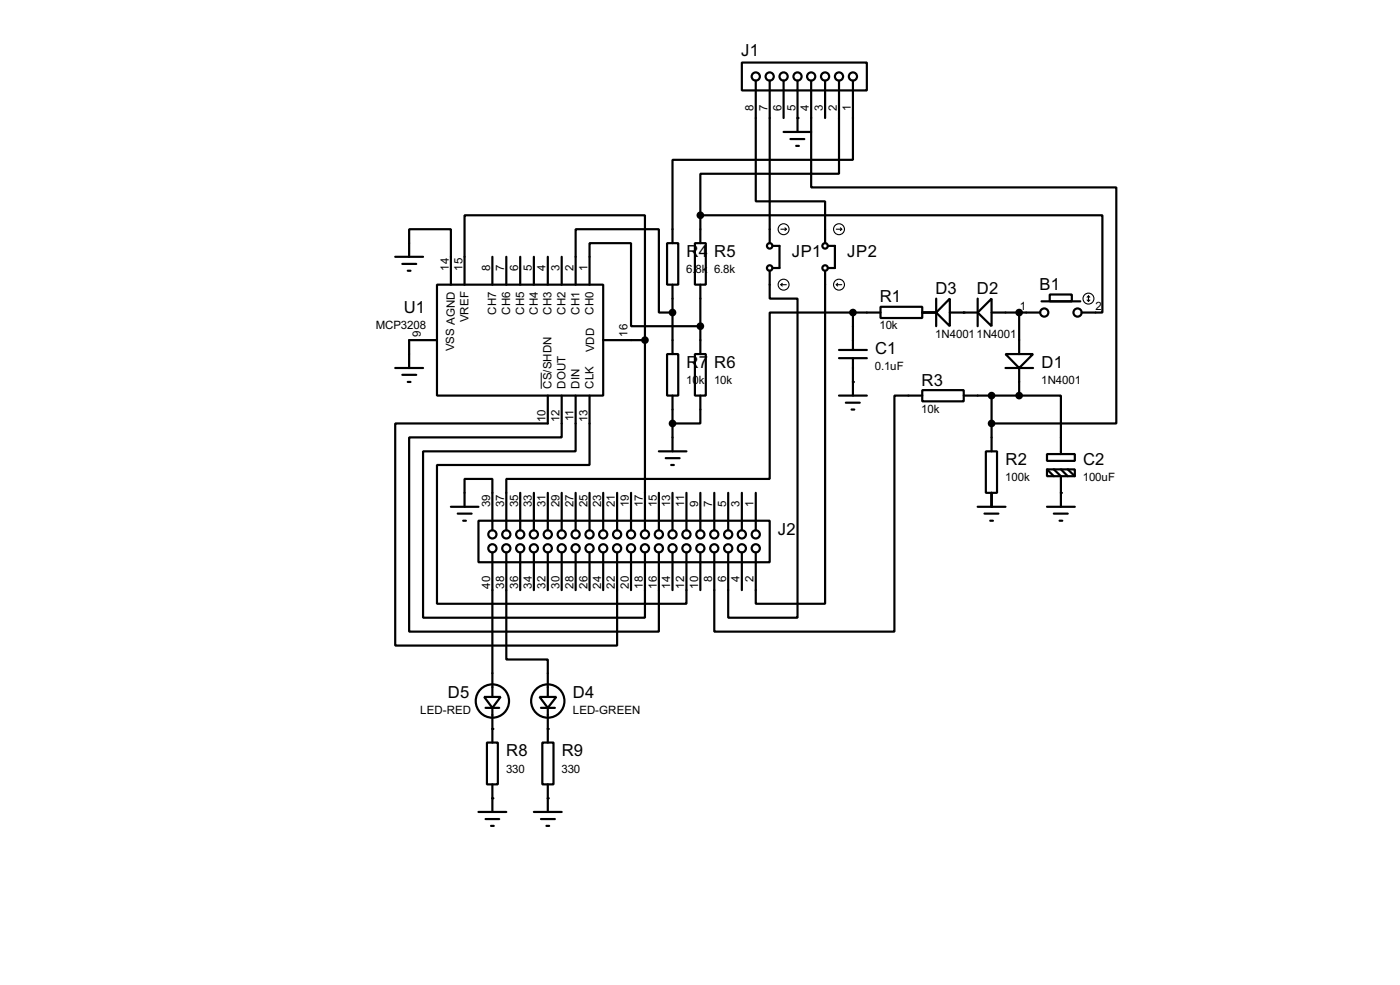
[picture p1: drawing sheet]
<svg xmlns="http://www.w3.org/2000/svg" width="256mm" height="180mm" viewBox="0 0 256 180" stroke-linecap="round" stroke-linejoin="round" font-family="sans-serif">
<g fill="none" stroke="#000" stroke-width=".4">
<path d="M135.9 11.5h22.9v5.1h-22.9zM138.5 14.8v22.1h12.7v7.6M141 14.8v29.7M143.6 14.8v6.8M146.1 14.8v9.4M148.6 14.8v19.5h55.9v43.2h-22.8M151.2 14.8v6.8M153.7 14.8v17h-25.4v7.6M156.3 14.8v14.5h-33.1v15.2M128.3 39.4h73.7v17.8h-3.8M128.3 39.4v5.1M143.6 24.2h5"/>
<path d="M144.8 25.5h2.6M145.9 26.7h.5M72.4 47h5.1M73.7 48.3h2.6M74.7 49.6h.5M75 47v-5h7.6v10.1M80.1 52.1h30.4v20.3h-30.4zM85.1 52.1v-12.7h33.1v22.9M90.2 47v5.1M92.8 47v5.1M95.3 47v5.1M97.8 47v5.1"/>
<path d="M100.4 47v5.1M102.9 47v5.1M105.5 52.1v-10.1h15.2v15.2h2.5M108 52.1v-7.6h7.6v15.2h12.7M122.2 44.5h2.1v7.6h-2.1zM123.2 52.1v12.7M127.3 44.5h2v7.6h-2zM128.3 52.1v12.7M141 49.6v5.1h5.1v58.4h-12.7v-12M141.5 45h1.3v4.1h-1.3M151.2 49.6v60.9h-12.7v-9.4M151.7 45h1.3v4.1h-1.3"/>
<path d="M156.3 57.2h-15.3v30.5h-48.2v9.4M156.3 57.2h5M156.3 57.2v6.9M161.3 56.2h7.7v2h-7.7zM169 57.2h2.5M171.5 54.7v5M174 54.7v5l-2.5-2.5zM174 57.2h5.1M179.1 57.2l2.6-2.5v5zM179.1 54.7v5M181.7 57.2h8.9M186.7 57.2v7.6"/>
<path d="M190.8 55.2h7.1M192.3 53.9h4.1v1.3h-4.1zM72.4 67.4h5.1M73.7 68.6h2.6M74.7 69.9h.5M80.1 62.3h-5.1v5.1M100.4 72.4v5.1h-28v40.7h40.7v-17.1M102.9 72.4v7.7h-27.9v35.5h45.7v-14.5M105.5 72.4v10.2h-28v30.5h40.7v-12M108 72.4v12.7h-27.9v25.4h45.7v-9.4M110.5 62.3h7.7M118.2 62.3v34.8"/>
<path d="M122.2 64.8h2.1v7.6h-2.1zM123.2 72.4v10.2M127.3 64.8h2v7.6h-2zM128.3 72.4v5.1h-5.1M153.7 72.4h5.1M153.7 65.6h5.1M153.7 64.1h5.1M155 73.7h2.5M156 75h.5M156.3 65.6v6.8M169 71.4h7.6v2.1h-7.6zM169 72.4h-5.1v43.2h-33v-14.5"/>
<path d="M176.6 72.4h10.1M181.7 72.4v10.2M184.2 64.8h5.1l-2.6 2.6zM184.2 67.4h5.1M186.7 72.4h7.7v10.7M186.7 67.4v5M82.6 92.8h5.1M83.9 94h2.5M84.9 95.3h.5M85.1 92.8v-5.1h5.1v9.4M87.7 95.3h53.3v7.6h-53.3zM95.3 90.2v6.9"/>
<path d="M97.8 90.2v6.9M100.4 90.2v6.9M102.9 90.2v6.9M105.5 90.2v6.9M108 90.2v6.9M110.5 90.2v6.9M113.1 90.2v6.9M115.6 90.2v6.9M120.7 90.2v6.9M120.7 82.6h5.1M122 83.9h2.5M123 85.1h.5"/>
<path d="M123.2 90.2v6.9M125.8 90.2v6.9M128.3 90.2v6.9M130.9 90.2v6.9M133.4 90.2v6.9M135.9 90.2v6.9M138.5 90.2v6.9M179.1 92.8h5.1M180.4 94h2.5M180.6 82.6h2.1v7.6h-2.1zM181.4 95.3h.5M181.7 90.2v2.6"/>
<path d="M191.8 83.1h5.1v1.3h-5.1zM191.8 85.9h5.1v1.3h-5.1zM191.8 92.8h5.1M191.8 85.9l1.3 1.3M193.1 85.9l1.3 1.3v5.6M193.1 94h2.5M194.1 95.3h.5M194.4 85.9l1.2 1.3M195.6 85.9l1.3 1.3M90.2 101.1v26.5M92.8 101.1v19.6h7.6v6.9M95.3 101.1v6.9"/>
<path d="M97.8 101.1v6.9M100.4 101.1v6.9M102.9 101.1v6.9M105.5 101.1v6.9M108 101.1v6.9M110.5 101.1v6.9M115.6 101.1v6.9M123.2 101.1v6.9M128.3 101.1v6.9M135.9 101.1v6.9M88.7 127.6h3l-1.5 2zM89 129.6h2.5"/>
<path d="M89.2 135.9h2v7.7h-2zM90.2 129.6v6.3M98.9 127.6h3l-1.5 2zM99.1 129.6h2.6M99.4 135.9h2v7.7h-2zM100.4 129.6v6.3M87.7 148.6h5.1M89 149.9h2.5M90 151.2h.5M90.2 143.6v5M97.8 148.6h5.1M99.1 149.9h2.6"/>
<path d="M100.1 151.2h.5M100.4 143.6v5"/>
<circle cx="138.4" cy="14" r=".75"/>
<circle cx="141" cy="14" r=".75"/>
<circle cx="143.5" cy="14" r=".75"/>
<circle cx="146.1" cy="14" r=".75"/>
<circle cx="148.6" cy="14" r=".75"/>
<circle cx="151.1" cy="14" r=".75"/>
<circle cx="153.7" cy="14" r=".75"/>
<circle cx="156.2" cy="14" r=".75"/>
<circle cx="141" cy="49.1" r=".5"/>
<circle cx="141" cy="45" r=".5"/>
<circle cx="151.1" cy="49.1" r=".5"/>
<circle cx="151.1" cy="45" r=".5"/>
<circle cx="191.3" cy="57.2" r=".75"/>
<circle cx="197.4" cy="57.2" r=".75"/>
<circle cx="90.2" cy="97.8" r=".75"/>
<circle cx="92.7" cy="97.8" r=".75"/>
<circle cx="95.3" cy="97.8" r=".75"/>
<circle cx="97.8" cy="97.8" r=".75"/>
<circle cx="100.3" cy="97.8" r=".75"/>
<circle cx="102.9" cy="97.8" r=".75"/>
<circle cx="105.4" cy="97.8" r=".75"/>
<circle cx="108" cy="97.8" r=".75"/>
<circle cx="110.5" cy="97.8" r=".75"/>
<circle cx="113" cy="97.8" r=".75"/>
<circle cx="115.6" cy="97.8" r=".75"/>
<circle cx="118.1" cy="97.8" r=".75"/>
<circle cx="120.7" cy="97.8" r=".75"/>
<circle cx="123.2" cy="97.8" r=".75"/>
<circle cx="125.7" cy="97.8" r=".75"/>
<circle cx="128.3" cy="97.8" r=".75"/>
<circle cx="130.8" cy="97.8" r=".75"/>
<circle cx="133.4" cy="97.8" r=".75"/>
<circle cx="135.9" cy="97.8" r=".75"/>
<circle cx="138.4" cy="97.8" r=".75"/>
<circle cx="90.2" cy="100.4" r=".75"/>
<circle cx="92.7" cy="100.4" r=".75"/>
<circle cx="95.3" cy="100.4" r=".75"/>
<circle cx="97.8" cy="100.4" r=".75"/>
<circle cx="100.3" cy="100.4" r=".75"/>
<circle cx="102.9" cy="100.4" r=".75"/>
<circle cx="105.4" cy="100.4" r=".75"/>
<circle cx="108" cy="100.4" r=".75"/>
<circle cx="110.5" cy="100.4" r=".75"/>
<circle cx="113" cy="100.4" r=".75"/>
<circle cx="115.6" cy="100.4" r=".75"/>
<circle cx="118.1" cy="100.4" r=".75"/>
<circle cx="120.7" cy="100.4" r=".75"/>
<circle cx="123.2" cy="100.4" r=".75"/>
<circle cx="125.7" cy="100.4" r=".75"/>
<circle cx="128.3" cy="100.4" r=".75"/>
<circle cx="130.8" cy="100.4" r=".75"/>
<circle cx="133.4" cy="100.4" r=".75"/>
<circle cx="135.9" cy="100.4" r=".75"/>
<circle cx="138.4" cy="100.4" r=".75"/>
<circle cx="90.2" cy="128.3" r="3.1"/>
<circle cx="100.3" cy="128.3" r="3.1"/>
</g>
<g fill="#000">
<circle cx="146.1" cy="21.6" r=".2"/>
<circle cx="176.6" cy="57.2" r=".2"/>
<circle cx="156.3" cy="69.9" r=".2"/>
<circle cx="194.4" cy="90.2" r=".2"/>
<circle cx="90.2" cy="133.4" r=".2"/>
<circle cx="100.4" cy="133.4" r=".2"/>
<circle cx="90.2" cy="146.1" r=".2"/>
<circle cx="100.4" cy="146.1" r=".2"/>
</g>
<path d="M99.2 68.2v3" fill="none" stroke="#000" stroke-width=".18"/>
<g fill="#000" stroke="#000" stroke-width=".4">
<circle cx="128.3" cy="39.4" r=".5"/>
<circle cx="123.2" cy="57.2" r=".5"/>
<circle cx="128.3" cy="59.7" r=".5"/>
<circle cx="156.2" cy="57.2" r=".5"/>
<circle cx="186.7" cy="57.2" r=".5"/>
<circle cx="118.1" cy="62.3" r=".5"/>
<circle cx="123.2" cy="77.5" r=".5"/>
<circle cx="181.6" cy="72.4" r=".5"/>
<circle cx="181.6" cy="77.5" r=".5"/>
<circle cx="186.7" cy="72.4" r=".5"/>
</g>
<g fill="none" stroke="#000" stroke-width=".2">
<path d="M143.1 42h1M143.1 52.1l.2 .3M143.1 52.1h1M143.3 51.9l-.2 .2M143.8 41.7l.3 .3M144.1 42l-.3 .2M153.2 42h1M153.2 52.1h1M153.2 52.1l.3 .3M153.5 51.9l-.3 .2M154 41.7l.2 .3M154.2 42l-.2 .2"/>
<path d="M199.2 54.9l.2 .3M199.4 54.2v1M199.4 54.2l-.2 .2M199.4 54.2l.3 .2M199.7 54.9l-.3 .3"/>
<circle cx="143.5" cy="42" r="1"/>
<circle cx="143.5" cy="52.1" r="1"/>
<circle cx="153.7" cy="42" r="1"/>
<circle cx="153.7" cy="52.1" r="1"/>
<circle cx="199.4" cy="54.7" r="1"/>
</g>
<g font-size="3.4">
<text x="135.8" y="10.2">J1</text>
<text x="125.8" y="47.1">R</text>
<text x="128" y="47.1">4</text>
<text x="130.9" y="47.1">R5</text>
<text x="145.1" y="47.1">JP1</text>
<text x="155.2" y="47.1">JP2</text>
<text x="171.4" y="53.9">D3</text>
<text x="179" y="53.9">D2</text>
<text x="190.4" y="53.1">B1</text>
<text x="74" y="57.2">U1</text>
<text x="161.2" y="55.4">R1</text>
<text x="160.3" y="64.8">C1</text>
<text x="125.8" y="67.4">R</text>
<text x="128" y="67.4">7</text>
<text x="130.9" y="67.4">R6</text>
<text x="168.8" y="70.6">R3</text>
<text x="190.8" y="67.4">D1</text>
<text x="184.2" y="85.2">R2</text>
<text x="198.4" y="85.2">C2</text>
<text x="142.5" y="97.9">J2</text>
<text x="82.1" y="127.8">D5</text>
<text x="105" y="127.8">D4</text>
<text x="92.8" y="138.5">R8</text>
<text x="102.9" y="138.5">R9</text>
</g>
<g font-size="2.4">
<text x="138.1" y="20.3" transform="rotate(-90 138.1 20.3)">8</text>
<text x="140.6" y="20.3" transform="rotate(-90 140.6 20.3)">7</text>
<text x="143.2" y="20.3" transform="rotate(-90 143.2 20.3)">6</text>
<text x="145.7" y="20.3" transform="rotate(-90 145.7 20.3)">5</text>
<text x="148.2" y="20.3" transform="rotate(-90 148.2 20.3)">4</text>
<text x="150.8" y="20.3" transform="rotate(-90 150.8 20.3)">3</text>
<text x="153.3" y="20.3" transform="rotate(-90 153.3 20.3)">2</text>
<text x="155.9" y="20.3" transform="rotate(-90 155.9 20.3)">1</text>
<text x="82.2" y="49.6" transform="rotate(-90 82.2 49.6)">14</text>
<text x="84.7" y="49.6" transform="rotate(-90 84.7 49.6)">15</text>
<text x="89.8" y="49.6" transform="rotate(-90 89.8 49.6)">8</text>
<text x="92.4" y="49.6" transform="rotate(-90 92.4 49.6)">7</text>
<text x="94.9" y="49.6" transform="rotate(-90 94.9 49.6)">6</text>
<text x="97.4" y="49.6" transform="rotate(-90 97.4 49.6)">5</text>
<text x="100" y="49.6" transform="rotate(-90 100 49.6)">4</text>
<text x="102.5" y="49.6" transform="rotate(-90 102.5 49.6)">3</text>
<text x="105.1" y="49.6" transform="rotate(-90 105.1 49.6)">2</text>
<text x="107.6" y="49.6" transform="rotate(-90 107.6 49.6)">1</text>
<text x="125.7" y="50">6.</text>
<text x="127.4" y="50">8k</text>
<text x="130.8" y="50">6.8k</text>
<text x="85.8" y="59" transform="rotate(-90 85.8 59)">VREF</text>
<text x="90.9" y="57.6" transform="rotate(-90 90.9 57.6)">CH7</text>
<text x="93.5" y="57.6" transform="rotate(-90 93.5 57.6)">CH6</text>
<text x="96" y="57.6" transform="rotate(-90 96 57.6)">CH5</text>
<text x="98.5" y="57.6" transform="rotate(-90 98.5 57.6)">CH4</text>
<text x="101.1" y="57.6" transform="rotate(-90 101.1 57.6)">CH3</text>
<text x="103.6" y="57.6" transform="rotate(-90 103.6 57.6)">CH2</text>
<text x="106.2" y="57.6" transform="rotate(-90 106.2 57.6)">CH1</text>
<text x="108.7" y="57.6" transform="rotate(-90 108.7 57.6)">CH0</text>
<text x="186.9" y="56.8">1</text>
<text x="200.7" y="56.8">2</text>
<text x="68.8" y="60.2">MCP3208</text>
<text x="77.1" y="61.6" transform="rotate(-90 77.1 61.6)">9</text>
<text x="83.2" y="64.3" transform="rotate(-90 83.2 64.3)">VSS AGND</text>
<text x="108.9" y="64.5" transform="rotate(-90 108.9 64.5)">VDD</text>
<text x="115" y="61.6" transform="rotate(-90 115 61.6)">16</text>
<text x="161.1" y="60.3">10k</text>
<text x="171.3" y="61.8">1N40011N4001</text>
<text x="101.1" y="71.1" transform="rotate(-90 101.1 71.1)">CS/SHDN</text>
<text x="103.6" y="71.1" transform="rotate(-90 103.6 71.1)">DOUT</text>
<text x="106.2" y="71.1" transform="rotate(-90 106.2 71.1)">DIN</text>
<text x="108.7" y="71.1" transform="rotate(-90 108.7 71.1)">CLK</text>
<text x="125.7" y="70.3">10k</text>
<text x="130.8" y="70.3">10k</text>
<text x="160.3" y="67.7">0.1uF</text>
<text x="190.8" y="70.3">1N4001</text>
<text x="100" y="77.3" transform="rotate(-90 100 77.3)">10</text>
<text x="102.5" y="77.3" transform="rotate(-90 102.5 77.3)">12</text>
<text x="105.1" y="77.1" transform="rotate(-90 105.1 77.1)">11</text>
<text x="107.6" y="77.2" transform="rotate(-90 107.6 77.2)">13</text>
<text x="168.8" y="75.5">10k</text>
<text x="184.1" y="88.1">100k</text>
<text x="198.4" y="88.1">100uF</text>
<text x="89.8" y="92.8" transform="rotate(-90 89.8 92.8)">39</text>
<text x="92.4" y="92.8" transform="rotate(-90 92.4 92.8)">37</text>
<text x="94.9" y="92.8" transform="rotate(-90 94.9 92.8)">35</text>
<text x="97.4" y="92.7" transform="rotate(-90 97.4 92.7)">33</text>
<text x="100" y="92.8" transform="rotate(-90 100 92.8)">31</text>
<text x="102.5" y="92.8" transform="rotate(-90 102.5 92.8)">29</text>
<text x="105.1" y="92.8" transform="rotate(-90 105.1 92.8)">27</text>
<text x="107.6" y="92.7" transform="rotate(-90 107.6 92.7)">25</text>
<text x="110.1" y="92.7" transform="rotate(-90 110.1 92.7)">23</text>
<text x="112.7" y="92.8" transform="rotate(-90 112.7 92.8)">21</text>
<text x="115.2" y="92.8" transform="rotate(-90 115.2 92.8)">19</text>
<text x="117.8" y="92.8" transform="rotate(-90 117.8 92.8)">17</text>
<text x="120.3" y="92.7" transform="rotate(-90 120.3 92.7)">15</text>
<text x="122.8" y="92.7" transform="rotate(-90 122.8 92.7)">13</text>
<text x="125.4" y="92.8" transform="rotate(-90 125.4 92.8)">11</text>
<text x="127.9" y="92.8" transform="rotate(-90 127.9 92.8)">9</text>
<text x="130.5" y="92.8" transform="rotate(-90 130.5 92.8)">7</text>
<text x="133" y="92.7" transform="rotate(-90 133 92.7)">5</text>
<text x="135.5" y="92.8" transform="rotate(-90 135.5 92.8)">3</text>
<text x="138.1" y="92.8" transform="rotate(-90 138.1 92.8)">1</text>
<text x="89.8" y="107.7" transform="rotate(-90 89.8 107.7)">40</text>
<text x="92.4" y="107.8" transform="rotate(-90 92.4 107.8)">38</text>
<text x="94.9" y="107.8" transform="rotate(-90 94.9 107.8)">36</text>
<text x="97.4" y="107.8" transform="rotate(-90 97.4 107.8)">34</text>
<text x="100" y="107.8" transform="rotate(-90 100 107.8)">32</text>
<text x="102.5" y="107.7" transform="rotate(-90 102.5 107.7)">30</text>
<text x="105.1" y="107.8" transform="rotate(-90 105.1 107.8)">28</text>
<text x="107.6" y="107.8" transform="rotate(-90 107.6 107.8)">26</text>
<text x="110.1" y="107.8" transform="rotate(-90 110.1 107.8)">24</text>
<text x="112.7" y="107.8" transform="rotate(-90 112.7 107.8)">22</text>
<text x="115.2" y="107.7" transform="rotate(-90 115.2 107.7)">20</text>
<text x="117.8" y="107.8" transform="rotate(-90 117.8 107.8)">18</text>
<text x="120.3" y="107.8" transform="rotate(-90 120.3 107.8)">16</text>
<text x="122.8" y="107.8" transform="rotate(-90 122.8 107.8)">14</text>
<text x="125.4" y="107.8" transform="rotate(-90 125.4 107.8)">12</text>
<text x="127.9" y="107.8" transform="rotate(-90 127.9 107.8)">10</text>
<text x="130.5" y="106.6" transform="rotate(-90 130.5 106.6)">8</text>
<text x="133" y="106.6" transform="rotate(-90 133 106.6)">6</text>
<text x="135.5" y="106.6" transform="rotate(-90 135.5 106.6)">4</text>
<text x="138.1" y="106.6" transform="rotate(-90 138.1 106.6)">2</text>
<text x="77" y="130.8">LED-RED</text>
<text x="104.9" y="130.8">LED-GREEN</text>
<text x="92.7" y="141.5">330</text>
<text x="102.9" y="141.5">330</text>
</g>
</svg>
